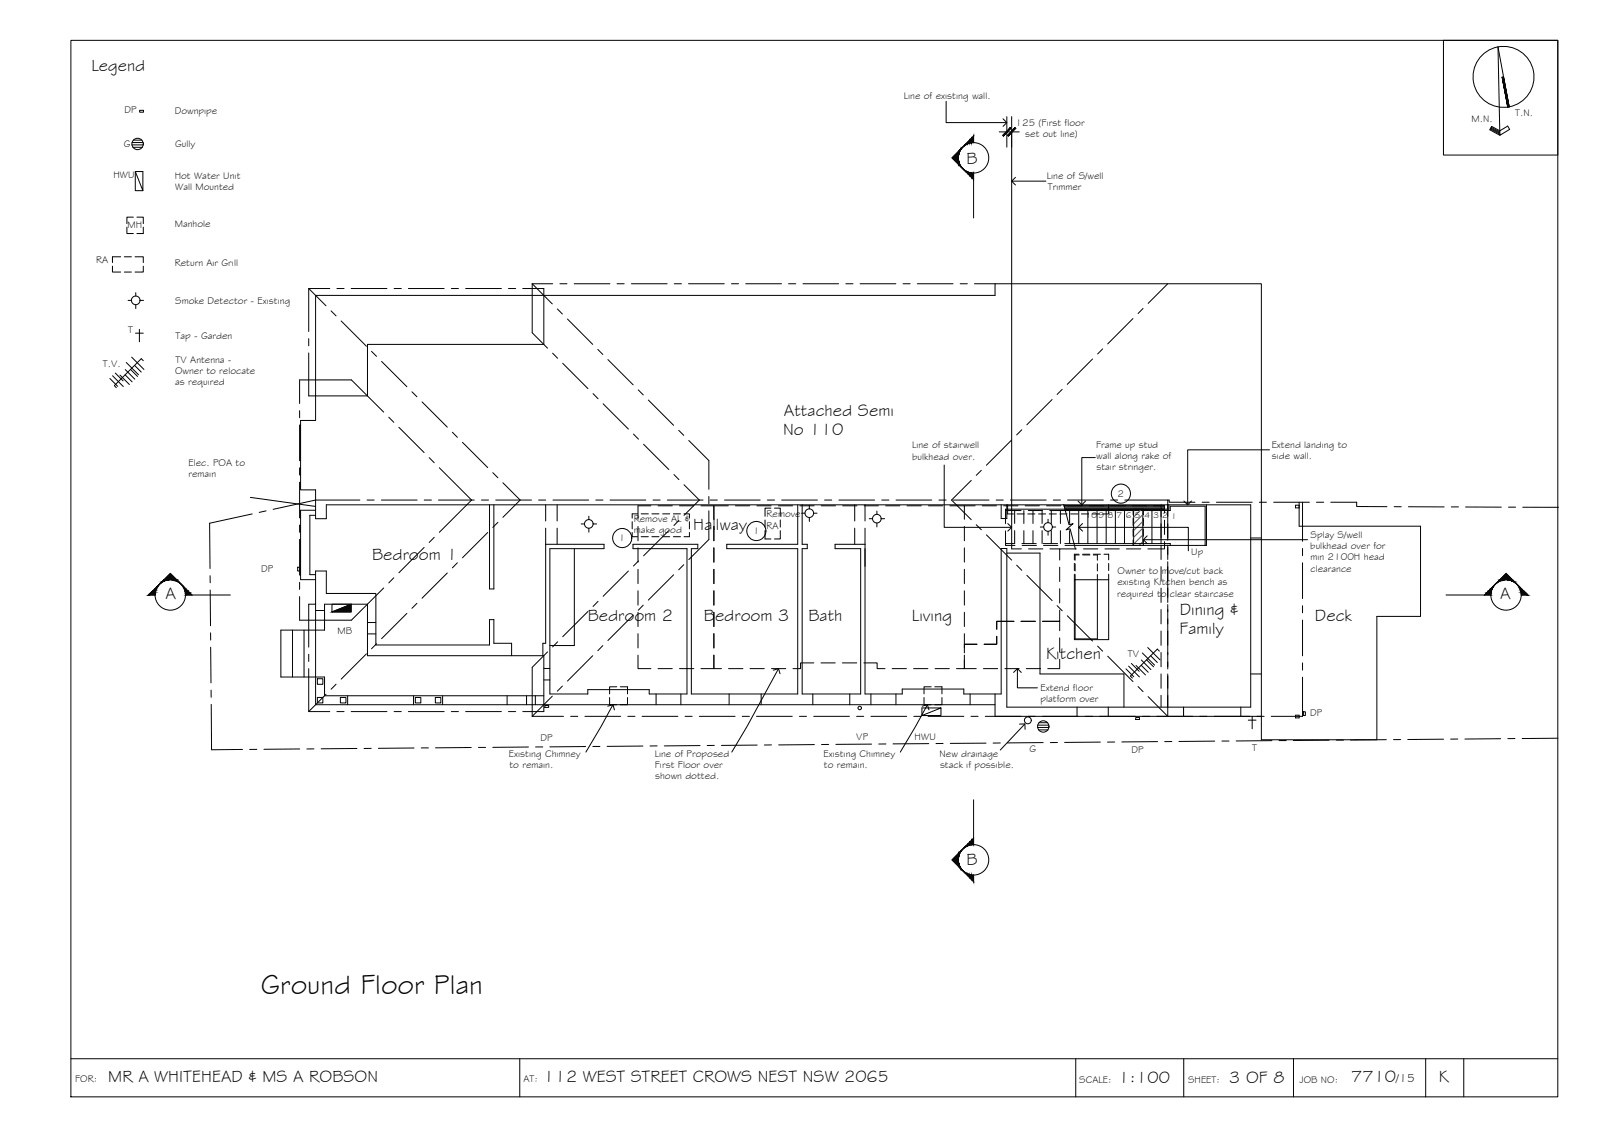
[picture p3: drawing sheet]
<svg xmlns="http://www.w3.org/2000/svg" width="420mm" height="297mm" viewBox="0 0 420 297" stroke-linecap="round" stroke-linejoin="round" font-family="sans-serif">
<!-- layer: HATCH -->
<path d="M279.1 132.6l26.3 .9v-.9zM279.1 132.6l26.3 .9h-26.1z" fill="#545454" stroke="#545454" stroke-width=".26"/>
<!-- layer: BORDER -->
<g fill="none" stroke="#000" stroke-width=".26">
<path d="M18.6 10.6h390v277h-390zM378.6 10.6h30v30.1h-30zM390.8 33.8l2.6 1.4M391 33.6l2.4 1.3M391.1 33.4l2.2 1.2M394 20.2l1.4 7.9M395.8 28l-2.9-15.7 .5 23.2 2.5-1.6-.5-.8-2.1 1.2-2.1-1.2-.5 .9 2.7 1.5M18.6 277.6h390M136.3 277.6v10M282.1 277.6v10M310.5 277.6v10M339.2 277.6v10"/>
<path d="M373.9 277.6v10M383.9 277.6v10"/>
<circle cx="394.3" cy="20.2" r="8"/>
</g>
<!-- layer: SERVICES -->
<g fill="none" stroke="#000" stroke-width=".26">
<path d="M34.6 38h3M34.6 37.4h2.9M34.9 38.6h2.4M35 36.7h2.2M36.6 28.9h1v.5h-1zM33.3 59.6v1.6h1.7M35 56.9h-1.7v1.7M35.5 45l2 5v-5h-2v5h2M35.9 56.9h1.7v1.7M37.6 59.6v1.6h-1.7M29.5 69.8v1.5h2.2M31.7 67.3h-2.2v1.5"/>
<path d="M32.6 67.3h1.9M32.6 71.3h1.9M33.6 78.8h.9M35.4 67.3h2.2v1.5M35.6 76.7v.9M35.6 79.9v1M36.7 78.8h.9M37.6 69.8v1.5h-2.2M28.8 99.2l2.1 2.1M29.5 98.5l2.8 2.8M30.2 97.8l2.1 2.1M31.5 98.3l2.4 2.5"/>
<path d="M32.8 98.3l1.9 1.8M32.9 96.9l2.5 2.5M33.1 95l3.2 3.2M34.2 96.9l1.9 1.8M34.5 93.6l3.2 3.3M35.3 95.8l1.7 1.8M35.5 87.3h2.1M36.6 86.4v3.2M37.6 94.6l-.6-.6-7 7.1 .5 .5M65.7 130.4l17.1 2.4M152.4 137.4h.9M154.4 135.3v.9"/>
<path d="M154.4 138.5v1M155.6 137.4h.9M165.8 136.8v1.9M165.8 139.6v1.1h1.4M167.2 134.7h-1.4v1.1M168.2 134.7h1.8M171 134.7h1.8M173.8 134.7h1.8M176.6 134.7h1.9M179.4 134.7h1.4v1.1M180.8 136.8v1.9M180.8 139.6v1.1h-1.4"/>
<path d="M200.6 136.3v1.9M200.6 139.1v2.2h1.6M202.2 133.2h-1.6v2.2M203.1 133.2h1.5v2.2M204.6 139.1v2.2h-1.5M204.6 136.3v1.9M210.2 134.5h.9M212.3 132.5v.9M212.3 135.7v1M213.4 134.5h.9M228 136h.9M230 134v.9"/>
<path d="M230 137.1v1M231.1 136h.9M272.8 138.2h.9M274.9 136.1v.9M274.9 139.3v1M276 138.2h.9M78.1 148.7h.5v1h-.5zM92.1 158.4h-5v2l5-2v2h-5M168.2 140.7h1.8M171 140.7h1.8M173.8 140.7h1.8M176.6 140.7h1.9"/>
<path d="M295.3 175.4l2.1 2M296 174.6l2.8 2.9M296.7 173.9l2.1 2.1M297.9 174.5l2.5 2.4M299.3 174.4l1.8 1.8M299.3 173l2.5 2.5M299.6 171.2l3.2 3.2M300.7 173l1.9 1.8M301 169.8l3.2 3.2M301.8 171.9l1.7 1.8M304.1 170.7l-.6-.5-7 7 .5 .6M142.9 184.9h1v.6h-1z"/>
<path d="M246.8 185.6v2h-5v-2h5l-5 2M272.1 190.7h3M272.2 190.1h2.9M272.4 191.4h2.5M272.5 189.5h2.3M297.9 188.1h1v.5h-1zM327.4 188.8h2M328.4 187.8v3.3M341.8 186.6h.6v1h-.6z"/>
<circle cx="36.1" cy="37.7" r="1.49"/>
<circle cx="35.6" cy="78.7" r="1.13"/>
<circle cx="154.4" cy="137.4" r="1.13"/>
<circle cx="212.3" cy="134.5" r="1.13"/>
<circle cx="230" cy="136" r="1.13"/>
<circle cx="274.9" cy="138.2" r="1.13"/>
<circle cx="225.5" cy="185.6" r=".46"/>
<circle cx="269.6" cy="188.9" r=".9"/>
<circle cx="273.6" cy="190.5" r="1.49"/>
</g>
<!-- layer: EXISTING -->
<g fill="none" stroke="#000" stroke-width=".26">
<path d="M142.6 77.4v12.9h-46.2v13.5h-13.6v-26.4h178.2v-3h69.8v119.5h30.3v-32.3h11.5v-23.6h-31.9v-6.3M82.8 103.8v6.4h-4v18.2h4v7.6h2.8v-3.7h242.4v53.1h-63.9v-41.6h-1.5v38.1h-9.8v-1.2h-16.2v1.2h-9.7v-43.4M82.8 135.1h-1.5v15.6h1.5M82.8 133.8h-4v18.2h4M128.4 132.3v22.1h1.1v-22.1M143.1 138.5v30.1h-.7v3.3M143.1 132.3v4.3M146.1 132.3v4.3M146.1 138.5v4.2M209.2 132.3v10.4h-18.6v1.1h18.6v38.1h-27.9v-38.1h1.7v-1.1h-17v1.1h14.2v38.1h-9.9v-1.1h-16.1v1.1h-10v-38.1h14.2v-1.1h-15.3M210.4 132.3v10.4h1.3v1.1h-1.3v38.1h15.3v-38.1h-6.7v-1.1h7.9M224.2 132.3v4.3"/>
<path d="M224.2 138.5v4.2M226.9 132.3v4.3M262.6 132.3v3.6h1.5v-3.6M304.5 132.3v3.1M304.5 137.3v3.8M306.3 132.3v3.1M306.3 137.3v3.8M340.7 132.5h-.9v.7h.9M150.6 143.8v25.4h-6.4M304.5 142.9v3.8M304.5 148.6v3.7M304.5 154.2v3.7"/>
<path d="M304.5 159.8v3.8M306.3 142.9v3.8M306.3 148.6v3.7M306.3 154.2v3.7M306.3 159.8v3.8M328 141h2.8M76.7 165.2v12.3M79.7 165.2v12.3M82.8 160.1h2.3M83.2 177.9h1.5v1.5h-1.5zM96.4 166.2h2.2M96.4 163.2h2.2"/>
<path d="M134.2 171.9v-3.3h-4.7v-6.2h-1.1v6.7h-29.8v-13.5h-13v-5.9h-2.8v35.1h178.2M142.6 178.3h1.6M142.6 175.3h1.6M304.5 165.4v3.8M304.5 171.1v3.7M304.5 176.7v3.7M306.3 165.4v3.8M306.3 171.1v3.7M306.3 176.7v3.7M328 176.7h2.8M83.2 182.9h1.5v1.4h-1.5zM89.3 182.9h1.4v1.4h-1.4z"/>
<path d="M91.2 182.4v2.4M108.5 182.4v2.4M108.9 182.9h1.5v1.4h-1.5zM114.2 182.9h1.4v1.4h-1.4zM116.1 182.4v2.4M133 182.4v2.4M138.1 182.4v2.4M140.4 182.4v2.4M142.6 182.4h-57.5v-4.9h-11.4v-12.3h11.4v-6.8h11.3v13.5h46.2v12.9M159.9 182.9v1.9h1.9M161.8 180.1h-1.9v1.8M162.7 180.1h1.9v1.8"/>
<path d="M164.6 182.9v1.9h-1.9M172.1 181.9v2.9M178.6 181.9v2.9M191.2 181.9v2.9M199.6 181.9v2.9M213.2 181.9v2.9M222.9 181.9v2.9M228.4 181.9v2.9M235 181.9v2.9M242.3 182.9v1.9h1.9M244.2 180.1h-1.9v1.8M245.2 180.1h1.8v1.8"/>
<path d="M247 182.9v1.9h-1.8M254.4 181.9v2.9M261 181.9v5.9h69.8M282.5 185.4v2.4M290.7 185.4v2.4M304.5 182.3v3.1M306.3 182.3v3.1M310.4 185.4v2.4M325.4 185.4v2.4M339.8 187.5h.9v.7h-.9z"/>
</g>
<!-- layer: STAIRS -->
<g fill="none" stroke="#000" stroke-width=".26">
<path d="M263.7 139.2v3.8h2.5M263.7 133.9h4.1M266.1 133.9v3.3M266.1 139.1v3.4h-2.4M268.5 133.9v3.3M268.5 139.1v3.4M269.7 133.9h3.7M270.9 133.9v3.3M270.9 139.1v3.4M273.3 133.9v3.3M273.3 139.1v3.4M275.3 133.9h31.6v-1.2h9.2v10.3"/>
<path d="M275.7 133.9v3.3M275.7 139.1v3.4M278.1 133.9v3.3M278.1 139.1v3.4M280.5 133.9v3.3M280.5 139.1v3.4M282.9 133.9v8.6M285.3 133.9v8.6M287.7 133.9v8.6M290.1 133.9v8.6M292.5 133.9v8.6M294.9 133.9v8.6"/>
<path d="M297.3 133.9v8.6M299.7 133.9v8.6M302.1 133.9v8.6M304.5 133.9v8.6M306.6 132.3v1.2h-42.9v3.8M316.4 132.3v10.7h-37.1M268 142.5h3.8M268.1 143h3.7M273.6 142.5h3.8M273.7 143h3.8M279.3 142.5h27.6v.5"/>
</g>
<!-- layer: 0.13 -->
<path d="M279 132.2l1.4 5.4 1-.3-1.8 1.6 1.1-.3 1.4 5.3M297.2 135v-1.5h2.7v1.5M297.2 135.9v1.9M297.2 138.7v1.9M299.9 135.9v1.9M299.9 138.7v1.9M264.1 145h8.7v31.7h22v8.7M281.8 152v15.7h9v-15.7M282 152v15.5h5.8v-15.5M297.2 141.5v1.5h2.7v-1.5" fill="none" stroke="#000" stroke-width=".26"/>
<!-- layer: SERVICES -->
<path d="M87.1 160.4l5-2v2z" fill="#000" stroke="#000" stroke-width=".26"/>
<!-- layer: HATCH -->
<path d="M297.6 133.5l-.4 .4M299.4 133.5l-2.2 2.2M299.9 134.8l-2.7 2.6M299.9 136.6l-2.7 2.6M299.9 138.3l-2.7 2.7M299.9 140.1l-2.7 2.7M299.9 141.9l-1.2 1.1" fill="none" stroke="#545454" stroke-width=".26"/>
<!-- layer: 0 -->
<g fill="none" stroke="#000" stroke-width=".26">
<path d="M248.1 26.6v5.5h16M263.1 31.2l1 .9-1 1M265.3 47.5h9M266.3 46.5l-1 1 1 1M287.3 120h-3.6v12.3M333 117.9h-21.5v14.4M247.6 121.9v16.4h17.7M264.3 137.3l1 1-1 .9M282.7 131.4l1 .9 1-.9M282.9 138.3h28.8v6.1M283.9 137.3l-1 1 1 .9M310.5 131.4l1 .9 1-.9"/>
<path d="M299.9 141.5h43M300.9 140.5l-1 1 1 1M202.8 175.7l1.4-.4 .4 1.3M204.2 175.3l-8.3 15.2-4 6.7M265.8 176.3l1-1 1.1 1M266.8 175.3v5h5.3M159.4 185.1l1.4-.3 .3 1.3M160.8 184.8l-7.1 12.4M241.9 185.1l1.3-.3 .4 1.3M243.2 184.8l-7.1 12.4M267.4 189.8h1.4v1.4M268.8 189.8l-6.5 6.8"/>
</g>
<!-- layer: ROOFPLAN EXIST. -->
<g fill="none" stroke="#000" stroke-width=".26">
<path d="M81 75.6v11.3M86.5 75.6h-5.5l4.5 4.6M88.4 75.6h1.8M92.1 75.6h9.4M103.4 75.6h1.8M107.1 75.6h9.4M118.4 75.6h1.8M122.1 75.6h9.4M133.4 75.6h1.8M137.1 75.6h5.5v1.8M139.6 74.4v12.8l4 4.1M139.6 74.4h5.4"/>
<path d="M139.6 74.4l5.3 5.3M146.8 74.4h1.9M150.6 74.4h9.4M161.8 74.4h1.9M165.6 74.4h9.4M176.8 74.4h1.9M180.6 74.4h9.4M191.8 74.4h1.9M195.6 74.4h9.4M206.8 74.4h1.9M210.6 74.4h9.3M221.8 74.4h1.9"/>
<path d="M225.6 74.4h9.4M236.8 74.4h1.9M240.6 74.4h9.4M251.8 74.4h1.9M255.6 74.4h5.4M306.3 74.4l-5.2 5.1M81 88.8v1.9M81 92.5v11.3h1.8M86.8 81.5l1.3 1.3M89.5 84.2l6.6 6.6M97.4 92.1l1.3 1.3M100.1 94.8l6.6 6.6"/>
<path d="M144.9 92.6l1.3 1.3M146.2 81l1.3 1.3M147.6 95.2l6.6 6.7M148.8 83.6l6.7 6.7M156.8 91.6l1.3 1.3M159.4 94.3l6.7 6.6M286.5 94.1l-6.6 6.7M289.2 91.5l-1.3 1.3M297.1 83.5l-6.6 6.7M299.8 80.9l-1.3 1.3M78.6 105.8v-6.2h13.6l8.4 8.4M78.6 107.7v1.8"/>
<path d="M78.6 111.4v9.4M102 109.4l1.3 1.3M104.6 112l6.6 6.7M108 102.7l1.4 1.3M110.7 105.4l6.6 6.6M112.6 120l1.3 1.3M118.6 113.3l1.4 1.4M121.3 116l6.6 6.6M155.5 103.2l1.4 1.3M158.2 105.9l6.6 6.6M166.1 113.8l1.4 1.3M167.4 102.2l1.3 1.3"/>
<path d="M168.8 116.5l6.6 6.6M170 104.9l6.7 6.6M178 112.8l1.3 1.3M180.6 115.5l5.3 5.2v7.6M265.3 115.4l-6.6 6.6M268 112.7l-1.4 1.3M275.9 104.7l-6.6 6.7M278.6 102.1l-1.4 1.3M78.6 122.7v1.8M78.6 126.4v9.4M78.6 137.7v1.8M115.2 122.6l8.5 8.5-8.5 8.5"/>
<path d="M127.9 139.6l-6.6 6.6M129.3 123.9l1.3 1.4M130.6 136.9l-1.3 1.4M131.9 126.6l4.5 4.5-4.5 4.5M175.4 139.1l-6.6 6.6M176.7 124.4l1.4 1.3M178.1 136.5l-1.4 1.3M179.4 127.1l4 4-4 4M185.9 133.9v7.5l-5.3 5.3M185.9 130.2v1.8M254.7 126l-5.1 5.1 5.1 5.1M256 137.6l1.4 1.3"/>
<path d="M257.4 123.3l-1.4 1.3M306.3 131.1v10.5M341.6 131.7v10.2M78.6 141.4v9.4M78.6 152.7v1.8M82.8 158.4h-1.8v11.3M100.6 154.1l-8.4 8.5h-13.6v-6.2M103.3 151.5l-1.3 1.3M109.4 158.2l-1.4 1.3M111.2 143.5l-6.6 6.7M113.9 140.9l-1.3 1.3M117.3 150.2l-6.6 6.6"/>
<path d="M120 147.5l-1.4 1.4M156.9 157.7l-1.4 1.3M164.8 149.7l-6.6 6.6M167.5 147.1l-1.4 1.3M168.7 158.7l-1.3 1.3M176.7 150.7l-6.7 6.6M179.3 148.1l-1.3 1.3M258.7 140.2l6.6 6.6M266.6 148.2l1.4 1.3M269.3 150.8l6.6 6.7M277.2 158.8l1.4 1.3M306.3 143.5v1.9"/>
<path d="M306.3 147.3v9.3M306.3 158.5v1.9M341.6 143.8v1.9M341.6 147.5v9.4M341.6 158.8v1.9M81 171.5v1.9M81 175.3v11.3M88.1 179.4l-1.3 1.3M96.1 171.4l-6.6 6.6M98.7 168.8l-1.3 1.3M106.7 160.8l-6.6 6.6M143.6 170.9l-4 4.1v12.8"/>
<path d="M146.2 168.3l-1.3 1.3M147.5 179.9l-1.3 1.3M154.2 160.3l-6.6 6.6M155.5 171.9l-6.7 6.7M158.1 169.3l-1.3 1.3M166.1 161.3l-6.7 6.6M279.9 161.4l6.6 6.7M287.9 169.4l1.3 1.3M290.5 172l6.6 6.7M298.5 180l1.3 1.3M306.3 177.3v10.5l-5.2-5.2M306.3 162.3v9.3"/>
<path d="M306.3 173.5v1.9M341.6 177.5v10.3h-8.2M341.6 162.6v9.3M341.6 173.8v1.9M85.5 182l-4.5 4.6h5.5M88.4 186.6h1.8M92.1 186.6h9.4M103.4 186.6h1.8M107.1 186.6h9.4M118.4 186.6h1.8M122.1 186.6h9.4M133.4 186.6h1.8"/>
<path d="M139.6 187.8h8.2M142.6 184.8v1.8h-5.5M144.9 182.5l-5.3 5.3M149.7 187.8h1.8M153.4 187.8h9.4M164.7 187.8h1.8M168.4 187.8h9.4M179.7 187.8h1.8M183.4 187.8h9.4M194.7 187.8h1.8M198.4 187.8h9.4M209.7 187.8h1.8"/>
<path d="M213.4 187.8h9.4M224.7 187.8h1.8M228.4 187.8h9.4M239.7 187.8h1.8M243.4 187.8h9.4M254.7 187.8h1.8M258.4 187.8h9.4M269.6 187.8h1.9M273.4 187.8h9.4M284.7 187.8h1.8M288.4 187.8h9.4M299.7 187.8h1.8"/>
<path d="M303.4 187.8h9.4M314.6 187.8h1.9M318.4 187.8h9.4M329.7 187.8h1.8"/>
</g>
<!-- layer: NEWWORK -->
<g fill="none" stroke="#000" stroke-width=".26">
<path d="M167.3 138v3.8M170.7 132.6h-3.4v3.5M172.6 132.6h3.7M178.2 132.6h3.8M183.8 132.6h3.4v3.5v-3.5h3.8M187.2 138v3.8M192.9 132.6h3.7M198.5 132.6h3.8M204.1 132.6h3.8M209.8 132.6h3.7M215.4 132.6h3.7M221 132.6h3.8"/>
<path d="M226.6 132.6h3.8M232.3 132.6h3.7M237.9 132.6h3.7M243.5 132.6h3.8M249.1 132.6h3.8v3.5M252.9 132.6h2.8M252.9 138v3.8M257.6 132.6h3.8M263.2 132.6h3.8M268.9 132.6h3.7M274.5 132.6h3.7M279.1 132.6h26.3"/>
<path d="M279.3 133.5h26.1M302.6 132.6h2.8v1.9M305.4 136.4v3.7M167.3 143.6v3.8M167.3 149.3v3.7M167.3 154.9v3.7M187.2 143.6v3.8M187.2 149.3v3.7M187.2 154.9v3.7M252.9 143.6v3.8M252.9 149.3v3.7M252.9 154.9v3.7"/>
<path d="M265.3 143.9h2.6M269.8 143.9h3.7M275.4 143.9h2.5M277.9 160v2.9h-4.5h4.5v2.4M277.9 148.7v3.8M277.9 154.3v3.8M282.3 143.9h-4.4v2.9M284.2 143.9h3.7M289.8 143.9h3.7M295.4 143.9h3.8M305.4 142v1.9h-4.4M167.3 171.8v3.5h3.4"/>
<path d="M167.3 160.5v3.8M167.3 166.1v3.8M172.6 175.3h3.7M178.2 175.3h3.8M183.8 175.3h3.4v-3.5v3.5h2M187.2 160.5v3.8M187.2 166.1v3.8M191.1 175.3h3.7M196.7 175.3h3.8M202.3 175.3h3.8M213.4 173.8h-3.4v1.5h-2M215.3 173.8h3.8"/>
<path d="M220.9 173.8h3.8M226.6 173.8h3.4v1.5h2.1M234 175.3h3.7M239.6 175.3h3.8M245.2 175.3h3.8M252.9 171.8v3.5h-2M252.9 173v2.3h3.1M252.9 168.9h3.3h-3.3v2.3M252.9 160.5v3.8M252.9 166.1v3.8M257.9 175.3h3.8M261.4 166.8v2.1h-3.3"/>
<path d="M263.6 175.3h3.7M265.9 162.9h-4.5v2.1M267.8 162.9h3.8M269.2 175.3h3.7M277.9 172.8v2.5h-3.1M277.9 167.2v3.8"/>
</g>
<!-- layer: SECTION POINT -->
<g fill="#000" stroke="#000" stroke-width=".26">
<path d="M251.8 39.2l.3-.3-.3 .6zM252.9 38.2l-.4 .4zM249.7 41.4l1.7-1.7v3.3zM252.1 43.8l.4 .4zM252.5 44.2l.4 .4zM41.9 153.2l-.4 .4zM42.2 152.8l.6-.3zM44.7 150.3l1.6 1.7h-3.3zM47.1 152.8l.4 .4zM47.5 153.2l.4 .4zM392.2 153.2l-.4 .4zM392.2 153.2l.4-.4z"/>
<path d="M395 150.3l1.7 1.7h-3.4zM396.9 152.5l.6 .3zM397.8 153.2l.4 .4zM249.7 225.4l1.7-1.6v3.3zM251.8 227.3l.3 .6zM252.5 222.6l-.4 .4zM252.9 222.2l-.4 .4zM252.5 228.3l.4 .4z"/>
<path d="M251.4 39.7v1.4zM251.4 39.6v1.5z"/>
<path d="M251.6 39.5l-.2 1zM251.6 39.5l-.2 1z"/>
<path d="M251.6 39.5v.5l.2-.8zM251.8 39.2l-.2 .8z"/>
<path d="M252.1 38.9l-.3 .6zM252.1 38.9l.4-.3z"/>
<path d="M252.9 38.2l.5-.5zM253.4 37.7l-.5 .5z"/>
<path d="M253.4 37.7v.2l.4-.6zM253.8 37.3v.4l-.4 .2z"/>
<path d="M254.3 36.8l-.5 .5v.4zM254.3 36.8v.7l-.5 .2z"/>
<path d="M254.3 36.8v.7l.5-1.2zM254.8 36.3v1.1l-.5 .1z"/>
<path d="M255.3 35.7l-.5 .6v1.1zM255.3 35.7v1.7h-.5z"/>
<path d="M251.4 41.7v1.3zM251.4 42.2v.9z"/>
<path d="M251.4 42.2v.9l.2-.3zM251.6 42.8v.5l-.2-.2z"/>
<path d="M251.6 42.8v.5h.2zM251.6 43.3h.2v.2z"/>
<path d="M251.8 43.3l.3 .5zM251.8 43.5l.3 .4z"/>
<path d="M252.9 44.5l.5 .3zM252.9 44.6l.5 .2v.2z"/>
<path d="M253.4 44.8v.2l.4 .1zM253.4 45l.4 .1v.4z"/>
<path d="M253.8 45.1v.4l.5-.3zM253.8 45.5l.5-.3v.8z"/>
<path d="M254.3 45.2v.8l.5-.6zM254.8 45.4v1.1l-.5-.5z"/>
<path d="M254.8 45.4v1.1l.5-1.1zM255.3 45.4v1.6l-.5-.5z"/>
<path d="M39 156l.5-.5h1.2zM39 156h1.7v-.5z"/>
<path d="M39.5 155.5l.6-.5h.7zM39.5 155.5h1.2l.1-.5z"/>
<path d="M40.5 154.5h.5l-.9 .5zM40.1 155h.7l.2-.5z"/>
<path d="M40.5 154.5l.7-.5zM40.5 154.5h.5l.2-.5z"/>
<path d="M41.5 153.6l-.5 .4zM41 154h.2l.3-.4z"/>
<path d="M42.5 152.5l.3-.3h.5zM42.5 152.5l.8-.3z"/>
<path d="M42.2 152.8l.6-.3zM42.2 152.8l-.3 .4z"/>
<path d="M42.8 152.2l.1-.1h.9zM42.8 152.2l1-.1z"/>
<path d="M42.9 152.1l1.5-.1zM42.9 152.1l1.5-.1z"/>
<path d="M45 152h1.3zM45.5 152.1h.9z"/>
<path d="M45.5 152.1h.9l-.3 .1zM46.1 152.2h.5l-.2-.1z"/>
<path d="M46.1 152.2h.5v.3zM46.6 152.2v.3h.2z"/>
<path d="M46.6 152.5l.5 .3zM46.8 152.5l.3 .3z"/>
<path d="M47.8 153.6l.3 .4zM47.9 153.6l.2 .4h.2z"/>
<path d="M48.1 154h.2l.1 .5zM48.3 154l.1 .5h.4z"/>
<path d="M48.4 154.5h.4l-.3 .5zM48.8 154.5l-.3 .5h.8z"/>
<path d="M48.5 155h.8l-.7 .5zM48.6 155.5h1.2l-.5-.5z"/>
<path d="M48.6 155.5h1.2l-1.1 .5zM48.7 156h1.6l-.5-.5z"/>
<path d="M389.9 155.5l1.1 .5v-.5zM389.3 156l.6-.5 1.1 .5z"/>
<path d="M390.4 155l.6 .5 .1-.5zM390.4 155l.6 .5h-1.1z"/>
<path d="M390.9 154.5l.2 .5 .2-.5zM390.9 154.5l.2 .5h-.7z"/>
<path d="M391.4 154l-.1 .5 .2-.5zM390.9 154.5l.5-.5-.1 .5z"/>
<path d="M391.8 153.6l-.3 .4zM391.8 153.6l-.3 .4h-.1z"/>
<path d="M392.9 152.5l-.3 .3 .5-.3zM392.9 152.5l-.4 .3z"/>
<path d="M393.1 152.2v.3l.5-.3zM393.1 152.2v.3h-.2z"/>
<path d="M393.3 152.1l.3 .1 .6-.1zM393.3 152.1l.3 .1h-.5z"/>
<path d="M393.3 152h1.4zM393.3 152.1h.9z"/>
<path d="M395.3 152l1.5 .1zM395.3 152l1.5 .1z"/>
<path d="M395.9 152.1l1 .1-.1-.1zM395.9 152.1l1 .1z"/>
<path d="M396.4 152.2l.8 .3-.3-.3zM396.4 152.2l.8 .3z"/>
<path d="M396.9 152.5l.6 .3zM397.4 152.8l.4 .4z"/>
<path d="M398.2 153.6l.5 .4zM398.2 153.6l.5 .4z"/>
<path d="M398.5 154l.6 .5zM398.5 154l.6 .5h-.4z"/>
<path d="M398.7 154.5l.9 .5-.5-.5zM398.7 154.5l.9 .5h-.7z"/>
<path d="M398.9 155l1.2 .5-.5-.5zM398.9 155l1.2 .5h-1.1z"/>
<path d="M399 155.5l1.7 .5-.6-.5zM399 155.5l1.7 .5h-1.7z"/>
<path d="M251.4 225.7v1.5zM251.4 225.7v1.5z"/>
<path d="M251.4 223.8v1.3zM251.4 223.8v.8z"/>
<path d="M251.4 226.3l.2 1zM251.4 226.3l.2 1z"/>
<path d="M251.4 223.7l.2 .3-.2 .6zM251.6 223.5l-.2 .2 .2 .3z"/>
<path d="M251.6 226.8l.2 .8-.2-.3zM251.6 226.8l.2 .8z"/>
<path d="M251.6 223.5h.2l-.2 .5zM251.6 223.5h.2v-.2z"/>
<path d="M251.8 227.3l.3 .6zM252.1 227.8l.4 .5z"/>
<path d="M251.8 223.3l.3-.3-.3 .5zM251.8 223.3l.3-.3z"/>
<path d="M252.9 228.6l.5 .5zM252.9 228.6l.5 .5v-.2z"/>
<path d="M252.9 222.2l.5-.2zM252.9 222.2l.5-.2v-.2z"/>
<path d="M253.4 228.9l.4 .7zM253.4 228.9l.4 .7v-.5z"/>
<path d="M253.4 221.8l.4-.1-.4 .3zM253.8 221.3l-.4 .5 .4-.1z"/>
<path d="M253.8 229.1l.5 1-.5-.5zM253.8 229.1l.5 1v-.8z"/>
<path d="M253.8 221.3l.5 .3-.5 .1zM254.3 220.8l-.5 .5 .5 .3z"/>
<path d="M254.3 229.3l.5 1.3-.5-.5zM254.3 229.3l.5 1.3v-1.2z"/>
<path d="M254.3 220.8l.5 .7-.5 .1zM254.3 220.8l.5 .7v-1.2z"/>
<path d="M254.8 229.4l.5 1.7-.5-.5zM254.8 229.4l.5 1.7v-1.7z"/>
<path d="M254.8 220.3l.5 1.1-.5 .1zM255.3 219.8l-.5 .5 .5 1.1z"/>
</g>
<g fill="none" stroke="#000" stroke-width=".26">
<path d="M255.3 37.4v-1.7l-5.6 5.7 5.6 5.6M255.3 45.4v11.7M40.7 156h-1.7l5.7-5.7 5.6 5.7M48.7 156h11.7M379.3 156h11.7M389.3 156l5.7-5.7 5.7 5.7h-1.7M255.3 219.8l-5.6 5.6 5.6 5.7v-1.7M255.3 209.7v11.7"/>
<circle cx="255.3" cy="41.4" r="4"/>
<circle cx="44.7" cy="156" r="4"/>
<circle cx="395" cy="156" r="4"/>
<circle cx="255.3" cy="225.4" r="4"/>
</g>
<!-- layer: WORK BY OWNER -->
<g fill="none" stroke="#000" stroke-width=".26">
<path d="M264.3 132.3v2.4h1.5M266.7 134.7h1.9M269.6 134.7h1.8M272.4 134.7h1.8M275.2 134.7h1.9M278 134.7h1.9M280.8 134.7h1.9M283.6 134.7h1.9M286.4 134.7h1.9M290.8 132.3v2.4h-1.6M281.8 150.5v1.5h9v-1.5M281.8 147.7v1.9"/>
<path d="M282 147.8v1.9M282 150.6v1.4M283 145.3h-1.2v1.5M283 145.5h-1v1.4M283.9 145.3h1.9M284 145.5h1.8M286.7 145.3h1.9M286.8 145.5h1v1.4M287.8 147.8v1.9M287.8 150.6v1.4M289.5 145.3h1.3v1.5M290.8 147.7v1.9"/>
</g>
<!-- layer: BOUNDARY -->
<g fill="none" stroke="#000" stroke-width=".26">
<path d="M66.1 134.7l-11.1 2.5 .1 11.8M69.8 133.9l-1.8 .4M94.4 131.1h-11.6l-11.2 2.4M96.3 131.1h1.8M100 131.1h9.4M111.3 131.1h1.8M115 131.1h9.4M126.3 131.1h1.8M130 131.1h9.4M141.3 131.1h1.8M145 131.1h9.4M156.3 131.1h1.8"/>
<path d="M160 131.1h9.4M171.3 131.1h1.8M175 131.1h9.4M186.3 131.1h1.8M190 131.1h9.4M201.3 131.1h1.8M205 131.1h9.4M216.3 131.1h1.8M220 131.1h9.4M231.3 131.1h1.8M235 131.1h9.4M246.3 131.1h1.8"/>
<path d="M250 131.1h9.4M261.3 131.1h1.8M265 131.1h9.4M276.3 131.1h1.8M280 131.1h9.4M291.3 131.1h1.8M295 131.1h11.6v.6h6.8M315.3 131.7h1.8M319 131.7h9.4M330.3 131.7h1.9M334 131.7h9.4M345.3 131.7h1.9"/>
<path d="M349 131.7h6.8v1.1h8M365.6 132.8l1.9 .1M369.4 132.9h9.4M380.6 132.9h1.9M384.4 132.9l9.3 .1M395.6 133h1.9M399.4 133h9.4M55.1 150.9v1.9M55.1 154.7l.1 9.4M55.2 165.9l.1 1.9M55.3 169.7v9.3M55.4 180.9v1.9"/>
<path d="M55.4 184.7l.1 11.9 8.1-.1M67.4 196.5h-1.9M78.6 196.4h-9.4M82.3 196.3l-1.8 .1M93.6 196.2l-9.4 .1M97.4 196.2h-1.9M108.6 196.1l-9.4 .1M110.5 196.1h1.9M123.6 196l-9.4 .1M125.5 196h1.8M138.6 195.8l-9.4 .1M140.5 195.8h1.9"/>
<path d="M153.6 195.7l-9.4 .1M155.5 195.7h1.8M168.6 195.6l-9.4 .1M172.3 195.6h-1.8M183.6 195.5l-9.4 .1M187.4 195.4h-1.9M198.6 195.3l-9.4 .1M202.3 195.3h-1.8M213.6 195.2l-9.4 .1M217.3 195.2h-1.8M228.6 195.1h-9.4M232.4 195l-1.9 .1"/>
<path d="M243.6 195h-9.4M247.3 194.9h-1.8M258.6 194.8l-9.4 .1M262.3 194.8h-1.8M273.6 194.7l-9.4 .1M277.3 194.7h-1.8M288.6 194.6h-9.4M292.3 194.5l-1.8 .1M303.6 194.4l-9.4 .1M307.3 194.4h-1.8M318.6 194.3l-9.4 .1M320.5 194.3h1.8"/>
<path d="M333.6 194.2l-9.4 .1M335.5 194.2h1.8M348.6 194l-9.4 .1M350.5 194h1.8M363.6 193.9l-9.4 .1M365.5 193.9h1.8M378.6 193.8l-9.4 .1M382.3 193.8h-1.8M393.6 193.7l-9.4 .1M397.3 193.6h-1.8M408.6 193.5l-9.4 .1"/>
</g>
<!-- layer: BORDER -->
<g fill="#000" stroke="#000" stroke-width=".26">
<path d="M394.3 20.2l1.5 7.8-.3 .1zM394.3 20.2l1.5 7.8z"/>
<path d="M394 20.2l1.5 7.9-1.2-7.9zM394 20.2l1.5 7.9z"/>
</g>
<!-- layer: DIMENSION -->
<path d="M262.1 34.6h5.2M264.1 30.6v8M265.3 30.6v113.3" fill="none" stroke="#000" stroke-width=".26"/>
<!-- layer: 0 -->
<g fill="#000" stroke="#000" stroke-width=".26">
<path d="M263 35.5l.2 .2 1.8-2.2zM265 33.5l.2 .2-2 2z"/>
<path d="M266.2 33.5l-1.8 2.2 2-2zM264.2 35.5l2-2-1.8 2.2z"/>
</g>
<!-- layer: TEXT -->
<g fill="none" stroke="#000" stroke-width=".26">
<circle cx="198.4" cy="139.2" r="2.51"/>
<circle cx="294" cy="129.4" r="2.51"/>
<circle cx="163.2" cy="141.1" r="2.51"/>
</g>
<text font-size="7.5" x="68.4" y="260.5">Ground Floor Plan</text>
<g font-size="4.5">
<text x="24" y="18.6">Legend</text>
<text x="253.5" y="43.1">B</text>
<text x="205.6" y="109">Attached Semi</text>
<text x="205.4" y="114.1">No 110</text>
<text x="181.8" y="139">Hallway</text>
<text x="97.6" y="146.9">Bedroom 1</text>
<text x="43.4" y="157.1">A</text>
<text x="309.4" y="161.2">Dining &amp;</text>
<text x="393.5" y="157.1">A</text>
<text x="154.1" y="162.9">Bedroom 2</text>
<text x="184.6" y="162.9">Bedroom 3</text>
<text x="212" y="162.9">Bath</text>
<text x="239.2" y="162.9">Living</text>
<text x="309.4" y="166.3">Family</text>
<text x="344.9" y="162.9">Deck</text>
<text x="274.4" y="172.8">Kitchen</text>
<text x="253.5" y="226.7">B</text>
<text x="28.4" y="283.6">MR A WHITEHEAD &amp; MS A ROBSON</text>
<text x="142.6" y="283.6">112 WEST STREET CROWS NEST NSW 2065</text>
<text x="293.3" y="283.9">1:100</text>
<text x="322.3" y="283.9">3 OF 8</text>
<text x="354.4" y="283.8">7710</text>
<text x="377.4" y="283.7">K</text>
</g>
<text font-size="3.2" x="366.2" y="283.8">/15</text>
<g font-size="2.6">
<text x="32.6" y="29.6">DP</text>
<text x="45.8" y="29.9">Downpipe</text>
<text x="237.1" y="25.9">Line of existing wall.</text>
<text x="266.3" y="33">125 (First floor</text>
<text x="268.9" y="35.9">set out line)</text>
<text x="385.9" y="31.9">M.N.</text>
<text x="397.4" y="30.4">T.N.</text>
<text x="32.5" y="38.5">G</text>
<text x="45.9" y="38.4">Gully</text>
<text x="29.7" y="46.7">HWU</text>
<text x="45.8" y="46.8">Hot Water Unit</text>
<text x="274.6" y="46.9">Line of S/well</text>
<text x="46" y="49.7">Wall Mounted</text>
<text x="274.8" y="49.8">Trimmer</text>
<text x="33.4" y="59.8">MH</text>
<text x="45.8" y="59.5">Manhole</text>
<text x="25.2" y="69">RA</text>
<text x="45.8" y="69.9">Return Air Grill</text>
<text x="45.9" y="79.6">Smoke Detector - Existing</text>
<text x="33.6" y="87.3">T</text>
<text x="46" y="89">Tap - Garden</text>
<text x="46" y="95.1">TV Antenna -</text>
<text x="27" y="96.2">T.V.</text>
<text x="45.9" y="98">Owner to relocate</text>
<text x="46" y="100.9">as required</text>
<text x="239.2" y="117.6">Line of stairwell</text>
<text x="287.5" y="117.4">Frame up stud</text>
<text x="333.5" y="117.4">Extend landing to</text>
<text x="49.4" y="122.2">Elec. POA to</text>
<text x="49.4" y="125.1">remain</text>
<text x="239.3" y="120.5">bulkhead over.</text>
<text x="287.5" y="120.4">wall along rake of</text>
<text x="287.6" y="123.3">stair stringer.</text>
<text x="333.6" y="120.4">side wall.</text>
<text x="293.1" y="130.3">2</text>
<text x="166.2" y="136.9">Remove AL &amp;</text>
<text x="201" y="135.7">Remove</text>
<text x="162.3" y="141.9">1</text>
<text x="166.3" y="139.8">make good</text>
<text x="197.5" y="140.1">1</text>
<text x="201" y="138.6">RA</text>
<text x="343.7" y="141.1">Splay S/well</text>
<text x="312.4" y="145.4">Up</text>
<text x="343.6" y="144">bulkhead over for</text>
<text x="343.7" y="146.9">min 2100H head</text>
<text x="343.7" y="149.9">clearance</text>
<text x="68.5" y="150.1">DP</text>
<text x="293.1" y="150.6">Owner to move/cut back</text>
<text x="293.1" y="153.5">existing Kitchen bench as</text>
<text x="293" y="156.4">required to clear staircase</text>
<text x="88.5" y="166.2">MB</text>
<text x="295.8" y="172.4">TV</text>
<text x="272.9" y="181.2">Extend floor</text>
<text x="272.9" y="184.1">platform over</text>
<text x="343.6" y="187.8">DP</text>
<text x="141.8" y="194.2">DP</text>
<text x="224.6" y="194.1">VP</text>
<text x="239.9" y="194.1">HWU</text>
<text x="270" y="197.1">G</text>
<text x="296.7" y="197.4">DP</text>
<text x="328.4" y="197">T</text>
<text x="133.5" y="198.4">Existing Chimney</text>
<text x="133.6" y="201.3">to remain.</text>
<text x="171.7" y="198.4">Line of Proposed</text>
<text x="171.7" y="201.3">First Floor over</text>
<text x="216" y="198.4">Existing Chimney</text>
<text x="216.1" y="201.3">to remain.</text>
<text x="246.4" y="198.4">New drainage</text>
<text x="246.5" y="201.3">stack if possible.</text>
<text x="171.8" y="204.2">shown dotted.</text>
<text x="19.7" y="283.8">FOR:</text>
<text x="137.3" y="283.6">AT:</text>
<text x="283" y="283.9">SCALE:</text>
<text x="311.6" y="283.9">SHEET:</text>
<text x="340.8" y="283.9">JOB NO:</text>
</g>
<g font-size="2.2">
<text x="284.8" y="135.9">10</text>
<text x="288.1" y="135.9">9</text>
<text x="290.5" y="135.9">8</text>
<text x="292.9" y="135.9">7</text>
<text x="295.3" y="135.9">6</text>
<text x="297.6" y="135.9">5</text>
<text x="300.2" y="135.9">4</text>
<text x="302.5" y="135.9">3</text>
<text x="304.8" y="135.9">2</text>
<text x="307.2" y="135.9">1</text>
</g>
</svg>
